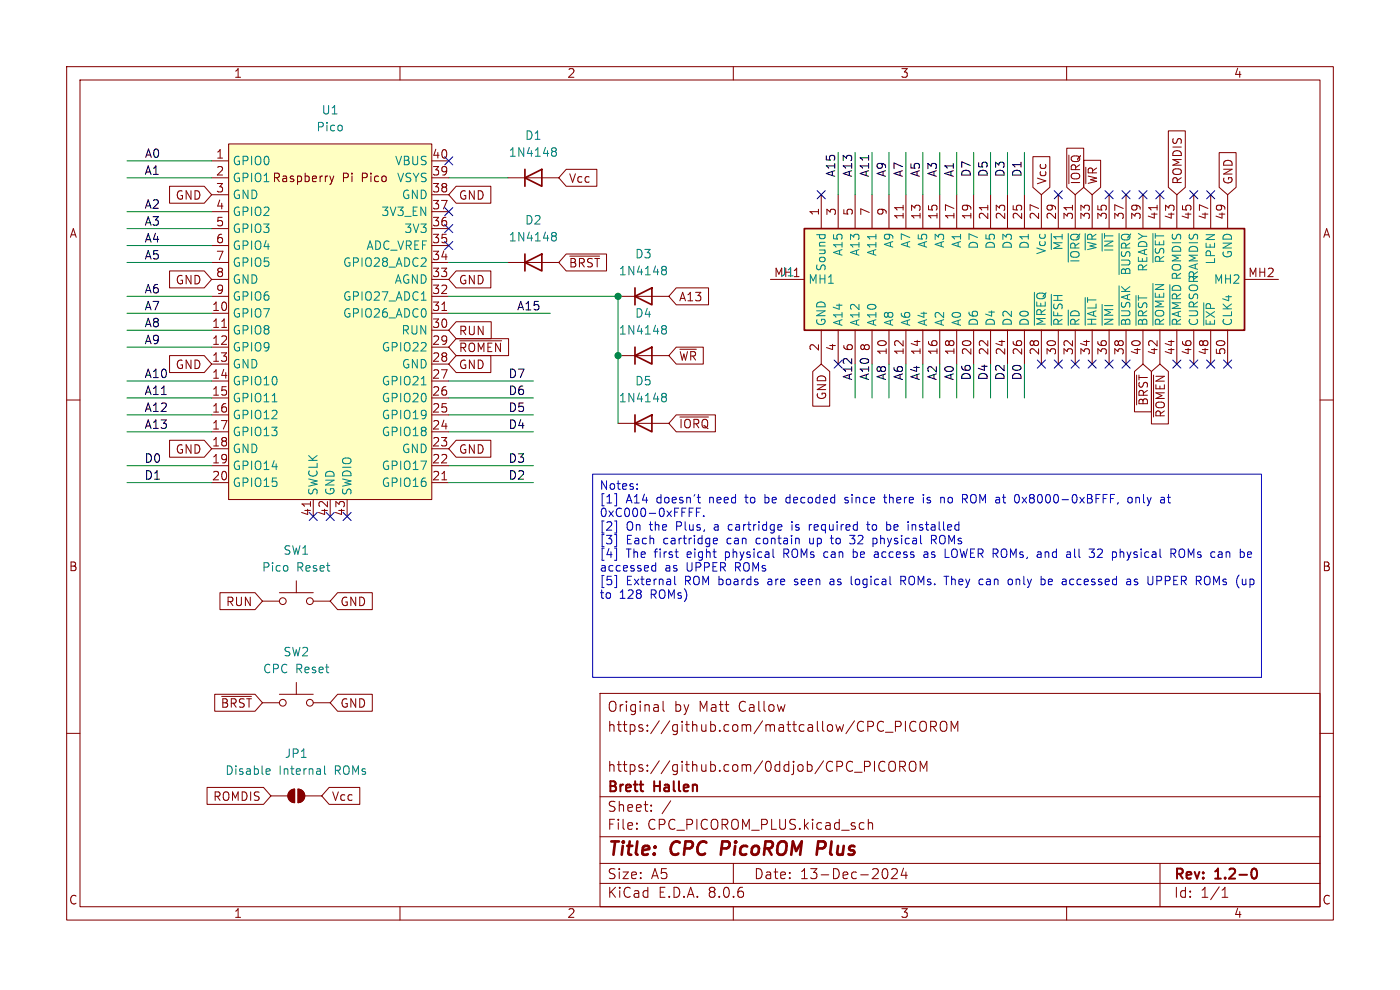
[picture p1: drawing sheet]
<svg xmlns="http://www.w3.org/2000/svg" width="297mm" height="210mm" viewBox="0 0 297 210" stroke-linecap="round" stroke-linejoin="round" font-family="sans-serif">
<g fill="none" stroke="#840000" stroke-width=".22">
<path d="M14.1 14.1h268.8v181.1h-268.8zM17 17h263v175.3h-263zM84.9 14.1v2.9M155.6 14.1v2.9M226.3 14.1v2.9M107.8 37.7h10.7M131.1 75.4h10.8M131.1 62.9h10.8M14.1 84.9h2.9M280 84.9h2.9M14.1 155.6h2.9M127.3 147.1h152.7v45.2h-152.7z"/>
<path d="M140.7 148.8v1.8l.3 .3M190 153h.8a.58 .58 0 0 1 .4 .6 .58 .58 0 0 1-.4 .5h-.8M192.1 153v2.1M194.3 153.2a.85 .85 0 0 0-1 0 .85 .85 0 0 0-.3 1 .79 .79 0 0 0 .4 .8 .79 .79 0 0 0 .9-.1M195.2 153.3a.71 .71 0 0 1 .8-.3 .71 .71 0 0 1 .5 .7v.7a.71 .71 0 0 1-.7 .8 .71 .71 0 0 1-.7-.8zM197.4 154.1h.8a.58 .58 0 0 0 .5-.5 .58 .58 0 0 0-.5-.6h-.8v2.1M197.9 154.1l.8 1M199.6 153.3a.71 .71 0 0 1 .8-.3 .71 .71 0 0 1 .5 .7v.7a.71 .71 0 0 1-.7 .8 .71 .71 0 0 1-.7-.8zM201.8 155.1v-2.1l.7 1.5 .7-1.5v2.1M280 155.6h2.9M57.5 168.8h3.6M61.5 167.8l.5-.3 .5-.1v2.9a1.44 1.44 0 0 1-1.3-.9 1.44 1.44 0 0 1 .3-1.6z"/>
<path d="M63.2 167.4a1.44 1.44 0 0 1 1.5 1.4 1.44 1.44 0 0 1-1.5 1.5zM64.7 168.8h3.6M127.3 177.5h152.7M127.3 169h152.7M135.1 175.7v.2M135.1 174.6v.2M138.1 171.9v.2M138.1 170.8v.2M142.3 169.9l-1.8 2.7M184.2 173.8v2.1M184.2 174.7a.53 .53 0 0 1 .9 .1v1.1M185.5 161.5v2.1"/>
<path d="M187.7 161.7a.85 .85 0 0 0-1 0 .85 .85 0 0 0-.3 1 .79 .79 0 0 0 .4 .8 .79 .79 0 0 0 .9-.1M188.9 161.6a.7 .7 0 0 1 .7 0 .7 .7 0 0 1 .4 .6v.7a.71 .71 0 0 1-.7 .7 .71 .71 0 0 1-.8-.7v-.7zM190.9 162.6h.8a.58 .58 0 0 0 .4-.5 .58 .58 0 0 0-.4-.6h-.8v2.1M191.4 162.6l.7 1M193 161.8a.71 .71 0 0 1 .8-.3 .71 .71 0 0 1 .5 .7v.7a.71 .71 0 0 1-.7 .7 .71 .71 0 0 1-.7-.7zM195.2 163.6v-2.1l.7 1.5 .7-1.5v2.1M84.9 192.3v2.9M127.3 187.4h152.7M127.3 183.2h152.7M155.6 192.3v2.9M155.6 183.2v4.2M187.6 184.3h.2a1.33 1.33 0 0 1 0 2.1h-.2"/>
<path d="M189.2 184.5l.3-.2 .7 .1a.58 .58 0 0 1 .1 .8l-1.2 1.2h1.3M191.7 184.2l-.5 1.5h1.3M192.2 185v1.4M226.3 192.3v2.9M246.1 183.2v9.1M259.3 190.3h1.2M259.3 188.8l.6-.6v2.1"/>
</g>
<path d="M265.6 184.7l.2-.3 .4-.1a1.33 1.33 0 0 1 0 2.1l-.4-.1-.2-.3" fill="none" stroke="#840000" stroke-width=".42"/>
<path d="M153.3 178.5l-.4 2.8M174.7 178.5h-1.1l-.4 2.8M174.8 179.8l-1.4 .2" fill="none" stroke="#840000" stroke-width=".57"/>
<path d="M111.4 37.7l3.5-1.8v3.6zM111.4 35.9v3.6M134.7 75.4l3.6-1.8v3.6zM134.7 62.9l3.6-1.8v3.6zM134.7 61.1v3.6M134.7 73.6v3.6" fill="none" stroke="#840000" stroke-width=".36"/>
<g fill="none" stroke="#008484" stroke-width=".22">
<path d="M117.2 32l.1 .1M117.2 31.4h.5l.2 .1 .1 .3-.3 .3M117.3 32.1h.4M117.3 32.1l-.1 .1M117.7 32.1l.3 .4-.1 .5-.2 .1h-.5M140.5 56.6l.5-.1 .3 .2 .1 .2-.4 .4M140.5 57.2l.2 .1M140.7 57.3h.3M140.7 57.3l-.2 .1M141 57.3l.4 .3-.1 .5-.3 .2-.5-.1M140.5 69.8h.2M140.5 69.2l.5-.1 .3 .1 .1 .3-.4 .3"/>
<path d="M140.7 69.8h.3M140.7 69.8l-.2 .1M141 69.8l.4 .4-.1 .5-.3 .2-.5-.1M56.7 163.1l.5 .1 .1 .3-.9 .2M57.2 164.2l-.5 .1M68.9 162.5v1.5l.2 .3"/>
</g>
<g fill="#840000" stroke="#840000" stroke-width=".22">
<path d="M61.5 167.8l.5-.3 .5-.1v2.9a1.44 1.44 0 0 1-1.3-.9 1.44 1.44 0 0 1 .3-1.6z"/>
<path d="M63.2 167.4a1.44 1.44 0 0 1 1.5 1.4 1.44 1.44 0 0 1-1.5 1.5z"/>
</g>
<path d="M170.6 48.5h93.4v21.5h-93.4z" fill="#ffffc2"/>
<path d="M170.6 48.5h93.4v21.5h-93.4z" fill="none" stroke="#840000" stroke-width=".36"/>
<g fill="none" stroke="#840000" stroke-width=".22">
<path d="M163.4 59.3h7.2M174.2 41.3v7.2M177.8 41.3v7.2M181.4 41.3v7.2M185 41.3v7.2M188.6 41.3v7.2M191.6 43.5v1.1M192.2 41.3v7.2M195.8 41.3v7.2M199.4 41.3v7.2M203 41.3v7.2M206.6 41.3v7.2"/>
<path d="M209.6 43.5v1.1M210.1 41.3v7.2M213.7 41.3v7.2M217.3 41.3v7.2M220.9 41.3v7.2M224.5 41.3v7.2M227.5 43.5v1.1M228.1 41.3v7.2M231.7 41.3v7.2M235.3 41.3v7.2M238.9 41.3v7.2M242.5 41.3v7.2"/>
<path d="M245.5 43.5v1.1M246.1 41.3v7.2M249.7 41.3v7.2M253.2 41.3v7.2M256.8 41.3v7.2M260.4 41.3v7.2M264 59.3h7.2M174.2 70v7.2M177.8 70v7.2M181.4 70v7.2M185 70v7.2M188.6 70v7.2"/>
<path d="M192.2 70v7.2M195.8 70v7.2M199.4 70v7.2M203 70v7.2M206.6 70v7.2M210.1 70v7.2M213.7 70v7.2M217.3 70v7.2M220.9 70v7.2M224.5 70v7.2M228.1 70v7.2M231.7 70v7.2"/>
<path d="M235.3 70v7.2M238.9 70v7.2M242.5 70v7.2M246.1 70v7.2M249.7 70v7.2M253.2 70v7.2M256.8 70v7.2M260.4 70v7.2M55.7 127.5h3.6M59.3 125.7h7.2M62.9 123.2v2.5M66.5 127.5h3.5"/>
<path d="M55.7 149.1h3.6M59.3 147.3h7.2M62.9 144.8v2.5M66.5 149.1h3.5"/>
<circle cx="60" cy="127.5" r=".72"/>
<circle cx="65.7" cy="127.5" r=".72"/>
<circle cx="60" cy="149.1" r=".72"/>
<circle cx="65.7" cy="149.1" r=".72"/>
</g>
<path d="M226.6 49.5v6.1M237.4 49.5v8.7M244.6 49.5v6.2M219.4 62v7M223 62.4v6.6M230.2 63.1v5.9M233.8 64.6v4.4M237.4 60.6v8.4M241 62.7v6.3M244.6 60.1v8.9M248.2 60.4v8.6M255.4 64.2v4.8" fill="none" stroke="#008484" stroke-width=".22"/>
<path d="M48.5 30.5h43.1v75.5h-43.1z" fill="#ffffc2"/>
<g fill="none" stroke="#840000" stroke-width=".22">
<path d="M36 39.5h7.3l1.6 1.8-1.6 1.8h-7.3zM44.9 34.1h3.6M44.9 37.7h3.6M48.5 30.5h43.1v75.5h-43.1zM70 37.3l.4 1.2M70.4 38.5l-.2 .5-.2 .1M70.8 37.3l-.4 1.2M91.6 34.1h3.6M91.6 37.7h3.6M96.8 39.5h7.3v3.6h-7.3l-1.6-1.8zM120.1 35.9h6.5v3.6h-6.5l-1.6-1.8zM219.1 33.2h3.6v6.5l-1.8 1.6-1.8-1.6z"/>
<path d="M226.3 31.4h3.6v8.3l-1.8 1.6-1.8-1.6zM226.8 32.9v6.1M229.9 34h3.6v5.7l-1.8 1.6-1.8-1.6zM247.9 27.8h3.6v11.9l-1.8 1.6-1.8-1.6zM258.6 32.4h3.6v7.3l-1.8 1.6-1.8-1.6zM36 57.5h7.3l1.6 1.8-1.6 1.8h-7.3zM44.9 41.3h3.6M44.9 59.3h3.6M44.9 55.7h3.6M44.9 52.1h3.6M44.9 48.5h3.6M44.9 44.9h3.6"/>
<path d="M91.6 41.3h3.6M91.6 59.3h3.6M91.6 55.7h3.6M91.6 52.1h3.6M91.6 48.5h3.6M91.6 44.9h3.6M96.8 57.5h7.3v3.6h-7.3l-1.6-1.8zM107.8 55.7h10.7M120.1 53.9h8.6v3.6h-8.6l-1.6-1.8zM120.9 54.3h6.3M36 75.4h7.3l1.6 1.8-1.6 1.8h-7.3zM44.9 66.5h3.6"/>
<path d="M44.9 70h3.6M44.9 73.6h3.6M44.9 77.2h3.6M44.9 62.9h3.6M47 69.5h1.1M91.6 66.5h3.6M91.6 70h3.6M91.6 73.6h3.6M91.6 77.2h3.6M91.6 62.9h3.6M93.7 65.9h1.1M96.8 75.4h7.3v3.6h-7.3l-1.6-1.8z"/>
<path d="M96.8 68.3h7.4v3.5h-7.4l-1.6-1.8zM96.8 71.8h11.1v3.6h-11.1l-1.6-1.8zM97.5 72.3h8.9M143.5 73.6h5.7v3.6h-5.7l-1.6-1.8zM143.5 61.1h6.8v3.6h-6.8l-1.6-1.8zM144.2 74.1h3.5M172.4 78.8l1.8-1.6 1.8 1.6v7.4h-3.6zM240.7 78.8l1.8-1.6 1.8 1.6v8.6h-3.6zM241.1 79.6v6.3M244.3 78.8l1.8-1.6 1.8 1.6v11.1h-3.6zM244.7 79.6v8.9M36 93.4h7.3l1.6 1.8-1.6 1.8h-7.3z"/>
<path d="M44.9 80.8h3.6M44.9 84.4h3.6M44.9 88h3.6M44.9 91.6h3.6M44.9 95.2h3.6M44.9 98.8h3.6M91.6 80.8h3.6M91.6 84.4h3.6M91.6 88h3.6M91.6 91.6h3.6M91.6 95.2h3.6M91.6 98.8h3.6"/>
<path d="M96.8 93.4h7.3v3.6h-7.3l-1.6-1.8zM131.1 89.8h10.8M143.5 88h8.3v3.6h-8.3l-1.6-1.8zM144.2 88.5h6.1M44.9 102.4h3.6M65.9 106.4v1M66.5 106v3.6M70 106v3.6M73.6 106v3.6M91.6 102.4h3.6M93.7 101.8h1.1M46.7 125.7h7.4l1.6 1.8-1.6 1.8h-7.4z"/>
<path d="M71.6 125.7h7.4v3.6h-7.4l-1.6-1.8zM45.5 147.3h8.6l1.6 1.8-1.6 1.8h-8.6zM47 147.7h6.3M71.6 147.3h7.4v3.6h-7.4l-1.6-1.8zM43.9 167h12l1.6 1.8-1.6 1.8h-12zM69.8 167h6.5v3.6h-6.5l-1.5-1.8z"/>
</g>
<g fill="none" stroke="#008484" stroke-width=".22">
<path d="M117.2 50l.1 .1M117.2 49.4l.5-.1 .2 .2 .1 .2-.3 .4M117.3 50.1h.4M117.3 50.1l-.1 .1M117.7 50.1l.3 .3-.1 .5-.2 .2-.5-.1M89.4 63.7h1M57.7 85.2h1.1M89.4 81.6h1M140.5 84.1l.2 .1M140.5 83.5l.5-.1 .3 .2 .1 .3-.4 .3M140.7 84.2h.3M140.7 84.2l-.2 .1"/>
<path d="M141 84.2l.4 .4-.1 .5-.3 .1h-.5"/>
</g>
<path d="M111.4 55.7l3.5-1.8v3.6zM111.4 53.9v3.6M134.7 89.8l3.6-1.8v3.6zM134.7 88v3.6" fill="none" stroke="#840000" stroke-width=".36"/>
<g fill="none" stroke="#0000c2" stroke-width=".22">
<path d="M125.7 100.6h141.9v43.1h-141.9zM130.4 113.4h.4v2.6h-.4M130.4 116.3h.4v2.6h-.4M130.8 104.7v2.6h-.4M130.8 110.5v2.6h-.4M135.2 103.6v.2M135.2 102.7v.2M139.1 119.4v1.7M143.7 118.3h.2M146.2 108.6h.6M147.7 108.6h.6M147.9 105.5h.7"/>
<path d="M148.3 106.6l.3 .1M148.6 107.8h-.9v1.8M149.3 109.4v.2M151.3 115.1l.3 .3 .5-.1M151.3 114.4l.3-.2h.3l.3 .2v.2l-.9 .2M154.8 111.3l-.3 .3v.5l.3 .4M162.3 104.9v1.8M162.3 106.6l.2 .1M162.5 105.5l-.2 .1M164.1 118.2l.1 .1M166.3 116.5v1.8M166.3 117.4h.7"/>
<path d="M167.4 105.5l-.5 .1-.2 .2 .1 .7 .6 .2M168 110.7v.1M168 111.3v1.2M171.8 114.2v.9l.2 .3M172.2 111.3l-.3 .1-.2 .2M174.9 118.2l.6 .1M176.4 113.6v1.5l.4 .3M179.9 105.6l-.4-.1-.3 .3 .8 .5M180 106.4l-.3 .3-.5-.1M180.3 115.3h.9M181 116.5v1.8M181 117.1h.5l.3 .1"/>
<path d="M181.8 118.1l-.3 .2-.5-.1M183.8 111.3h.7M184.1 110.7v1.5l.4 .3M185.4 114.2l.5 .1 .2 .2-.1 .7-.6 .2M185.7 117.1h.5M186.3 118.2l-.6 .1M186.3 117.3v1M186.3 117.5l-.6 .1M187.4 105.5h.7M187.7 104.9v1.5l.4 .3M188.6 111.3l.4 .3v.5l-.4 .4M193.6 111.4l.4-.1 .3 .2"/>
<path d="M195.9 104.9v.2M195.9 105.5v1.2M196.6 117.1l.2 .2v1M196.7 106.6h.6M196.8 117.5l-.6 .1a.35 .35 0 0 0-.2 .3 .35 .35 0 0 0 .2 .4l.6-.1M197.3 105.6l-.4-.1-.2 .2v.3l.6 .2M197.6 113.6v1.8M198 114.5l.6 .9M198.6 113.9l-.1 .5-.9 .1M200.5 116.5v1.8M201.2 105.7v.8M202 116.7a1.39 1.39 0 0 0 .1 1.5"/>
<path d="M205.1 105.1l-.2-.2h-.7v1.8M206.2 105a1.28 1.28 0 0 0 0 1.6M216.8 105.5l1 1.2M217.8 105.5l-1 1.2M221.7 117.1v1.2M222.2 117.1l-.5 .1M228 116.5v1.5l.2 .3M232.8 116.6l.7-.1 .3 .1 .1 .4-1.1 1.3h1.1M238.1 117.1l.3 .2v1M239.4 105.6l.5-.1 .3 .3v.5l-.3 .4-.5-.1-.1-.3v-.5zM241 105.7l.2-.2 .5 .1v1.1M241 105.5v1.2"/>
<path d="M247.6 105.5h.7M248.2 106.7h.1M250.4 116.5a.6 .6 0 0 1 .6 0 .6 .6 0 0 1 .3 .6v.6a.6 .6 0 0 1-.6 .6 .6 .6 0 0 1-.6-.6v-.6zM260.6 117.1h-.4M263.1 116.5v1.8M130.8 122.1v2.5h-.4M138.3 121l.3 .1h.5M139.1 120h-.5l-.3 .1M143.1 122.2v1.6l.3 .2M168.5 124h.2M168.8 122.8l-.3 .3 .3 .3M176.7 122.8l-.6 .1"/>
<path d="M176.7 123.4h-.4a.35 .35 0 0 0-.3 .3 .35 .35 0 0 0 .3 .3h.4M180.6 122.2v1.6M180.7 124h.1M191.1 123.2l.9-.1 .1-.3-.1-.4-.2-.2h-.7v1.8M191.5 123.2l.6 .8M200.3 122.2h1M209.3 123.4v.6M215.6 122.8v1.2M215.8 122.8l-.2 .2M223.2 122.9l-.5-.1-.3 .3 .1 .9h.7M223.3 123.3l-.9 .1M227.3 122.8l.5 .1"/>
<path d="M227.8 124h-.5M241.3 122.9l-.4-.1-.3 .3 .1 .3 .6 .1v.5h-.7M243.5 122.2v1.5M244.6 122.2v1.5M245.4 123.2l.9-.1 .1-.3v-.4l-.3-.2h-.7v1.8M256.6 122.5v1.3M265.7 122.8l.3 .4v.5l-.3 .3"/>
</g>
<g fill="none" stroke="#008400" stroke-width=".22">
<path d="M26.9 34.1h18M26.9 37.7h18M95.2 37.7h12.6M177.8 32.3v9M181.4 32.3v9M185 32.3v9M188.6 32.3v9M192.2 32.3v9M195.8 32.3v9M199.4 32.3v9M203 32.3v9M206.6 32.3v9"/>
<path d="M210.1 32.3v9M213.7 32.3v9M217.3 32.3v9M26.9 55.7h18M26.9 44.9h18M26.9 52.1h18M26.9 48.5h18M95.2 55.7h12.6M26.9 73.6h18M26.9 66.5h18M26.9 70h18M26.9 62.9h18"/>
<path d="M95.2 66.5h21.5M95.2 62.9h35.9v26.9M181.4 77.2v7.2M185 77.2v7.2M188.6 77.2v7.2M192.2 77.2v7.2M195.8 77.2v7.2M199.4 77.2v7.2M203 77.2v7.2M206.6 77.2v7.2M210.1 77.2v7.2M213.7 77.2v7.2"/>
<path d="M217.3 77.2v7.2M26.9 80.8h18M26.9 98.8h18M26.9 91.6h18M26.9 84.4h18M26.9 88h18M95.2 80.8h18M95.2 98.8h18M95.2 91.6h18M95.2 84.4h18M95.2 88h18M26.9 102.4h18"/>
<path d="M95.2 102.4h18"/>
</g>
<g fill="none" stroke="#000084" stroke-width=".22">
<path d="M94.3 33.3l1.8 1.7M96.1 33.3l-1.8 1.7M94.3 47.6l1.8 1.8M94.3 44l1.8 1.8M94.3 51.2l1.8 1.7M96.1 47.6l-1.8 1.8M96.1 44l-1.8 1.8M96.1 51.2l-1.8 1.7M173.4 40.4l1.7 1.8M175.1 40.4l-1.7 1.8M223.6 40.4l1.8 1.8M225.4 40.4l-1.8 1.8"/>
<path d="M234.4 40.4l1.8 1.8M236.2 40.4l-1.8 1.8M238 40.4l1.7 1.8M239.7 40.4l-1.7 1.8M241.6 40.4l1.7 1.8M243.3 40.4l-1.7 1.8M245.2 40.4l1.7 1.8M246.9 40.4l-1.7 1.8M252.4 40.4l1.7 1.8M254.1 40.4l-1.7 1.8M256 40.4l1.7 1.8M257.7 40.4l-1.7 1.8"/>
<path d="M177 76.4l1.7 1.7M178.7 76.4l-1.7 1.7M220.1 76.4l1.7 1.7M221.8 76.4l-1.7 1.7M223.6 76.4l1.8 1.7M225.4 76.4l-1.8 1.7M227.2 76.4l1.8 1.7M229 76.4l-1.8 1.7M230.8 76.4l1.8 1.7M232.6 76.4l-1.8 1.7M234.4 76.4l1.8 1.7M236.2 76.4l-1.8 1.7"/>
<path d="M238 76.4l1.7 1.7M239.7 76.4l-1.7 1.7M248.8 76.4l1.7 1.7M250.5 76.4l-1.7 1.7M252.4 76.4l1.7 1.7M254.1 76.4l-1.7 1.7M256 76.4l1.7 1.7M257.7 76.4l-1.7 1.7M259.6 76.4l1.7 1.7M261.3 76.4l-1.7 1.7M65.6 108.7l1.7 1.7M67.3 108.7l-1.7 1.7"/>
<path d="M69.2 108.7l1.7 1.7M70.9 108.7l-1.7 1.7M72.8 108.7l1.7 1.7M74.5 108.7l-1.7 1.7"/>
</g>
<g fill="#008400" stroke="#008400" stroke-width=".22">
<circle cx="131.1" cy="62.9" r=".65"/>
<circle cx="131.1" cy="75.4" r=".65"/>
</g>
<g font-size="3.9" fill="#840000">
<text x="128.7" y="182.3">Title:</text>
<text x="142.4" y="182.3">CPC</text>
<text x="154.1" y="182.3">PicoROM</text>
<text x="175.6" y="182.3">Plus</text>
</g>
<g font-size="3" fill="#840000">
<text x="128.7" y="155.5">https://github.com/mattcallow/CPC_PICOROM</text>
<text x="128.7" y="151.3">Original</text>
<text x="143" y="151.3">by</text>
<text x="148.3" y="151.3">Matt</text>
<text x="157" y="151.3">Callow</text>
<text x="128.7" y="164">https://github.com/0ddjob/CPC_PICOROM</text>
<text x="128.7" y="172.5">Sheet:</text>
<text x="128.7" y="168.6">Brett</text>
<text x="138.8" y="168.6">Hallen</text>
<text x="128.7" y="176.3">File:</text>
<text x="137.3" y="176.3">CPC_PICOROM_PLUS.kicad_sch</text>
<text x="128.7" y="190.8">KiCad</text>
<text x="128.7" y="186.8">Size:</text>
<text x="138.1" y="186.8">A5</text>
<text x="139.6" y="190.8">E.D.A.</text>
<text x="150.4" y="190.8">8.0.6</text>
<text x="159.8" y="186.8">Date:</text>
<text x="169.7" y="186.8">13-Dec-2024</text>
<text x="248.9" y="187.1">Rev:</text>
<text x="248.9" y="190.8">Id:</text>
<text x="254.7" y="190.8">1/1</text>
<text x="257.9" y="187.1">1.2-0</text>
</g>
<g font-size="2.6" fill="#840000">
<text x="49.5" y="16.8">1</text>
<text x="120.2" y="16.8">2</text>
<text x="190.9" y="16.8">3</text>
<text x="261.6" y="16.8">4</text>
<text x="14.6" y="50.7">A</text>
<text x="280.5" y="50.7">A</text>
<text x="14.5" y="121.5">B</text>
<text x="280.4" y="121.5">B</text>
<text x="14.5" y="192.2">C</text>
<text x="49.5" y="195">1</text>
<text x="120.2" y="195">2</text>
<text x="190.9" y="195">3</text>
<text x="261.6" y="195">4</text>
<text x="280.4" y="192.2">C</text>
</g>
<g font-size="2.5" fill="#008484">
<text x="67" y="28.2">Pico</text>
<text x="68.1" y="24.6">U1</text>
<text x="111.3" y="30">D1</text>
<text x="49.2" y="35.3">GPIO0</text>
<text x="83.7" y="35.3">VBUS</text>
<text x="107.8" y="33.6">1N4148</text>
<text x="49.2" y="38.9">GPIO1 Raspberry</text>
<text x="84.1" y="38.9">VSYS</text>
<text x="49.2" y="42.5">GND</text>
<text x="49.2" y="46.1">GPIO2</text>
<text x="80.8" y="46.1">3V3_EN</text>
<text x="85.1" y="42.5">GND</text>
<text x="111.3" y="47.9">D2</text>
<text x="49.2" y="49.7">GPIO3</text>
<text x="49.2" y="53.3">GPIO4</text>
<text x="77.6" y="53.3">ADC_VREF</text>
<text x="85.6" y="49.7">3V3</text>
<text x="107.8" y="51.5">1N4148</text>
<text x="189.8" y="52.8" transform="rotate(-90 189.8 52.8)">A9</text>
<text x="193.4" y="52.8" transform="rotate(-90 193.4 52.8)">A7</text>
<text x="197" y="52.8" transform="rotate(-90 197 52.8)">A5</text>
<text x="200.6" y="52.8" transform="rotate(-90 200.6 52.8)">A3</text>
<text x="204.2" y="52.8" transform="rotate(-90 204.2 52.8)">A1</text>
<text x="207.8" y="53" transform="rotate(-90 207.8 53)">D7</text>
<text x="211.4" y="53" transform="rotate(-90 211.4 53)">D5</text>
<text x="215" y="53" transform="rotate(-90 215 53)">D3</text>
<text x="218.5" y="53" transform="rotate(-90 218.5 53)">D1</text>
<text x="225.7" y="53.3" transform="rotate(-90 225.7 53.3)">~{M1}</text>
<text x="232.9" y="53.3" transform="rotate(-90 232.9 53.3)">~{WR}</text>
<text x="236.5" y="53.6" transform="rotate(-90 236.5 53.6)">~{INT}</text>
<text x="49.2" y="56.9">GPIO5</text>
<text x="72.6" y="56.9">GPIO28_ADC2</text>
<text x="131.1" y="58.7">1N4148</text>
<text x="134.6" y="55.1">D3</text>
<text x="165.4" y="58.9">J1</text>
<text x="175.4" y="57.7" transform="rotate(-90 175.4 57.7)">Sound</text>
<text x="179" y="54.5" transform="rotate(-90 179 54.5)">A15</text>
<text x="182.6" y="54.5" transform="rotate(-90 182.6 54.5)">A13</text>
<text x="186.2" y="54.5" transform="rotate(-90 186.2 54.5)">A11</text>
<text x="222.1" y="54.1" transform="rotate(-90 222.1 54.1)">Vcc</text>
<text x="229.3" y="55.9" transform="rotate(-90 229.3 55.9)">~{IORQ}</text>
<text x="250.9" y="59.6" transform="rotate(-90 250.9 59.6)">ROMDIS</text>
<text x="258.1" y="56.3" transform="rotate(-90 258.1 56.3)">LPEN</text>
<text x="261.7" y="55" transform="rotate(-90 261.7 55)">GND</text>
<text x="49.2" y="60.5">GND</text>
<text x="49.2" y="64.1">GPIO6</text>
<text x="72.6" y="64.1">GPIO27_ADC1</text>
<text x="83.6" y="60.5">AGND</text>
<text x="171.3" y="60.5">MH1</text>
<text x="257.4" y="60.5">MH2</text>
<text x="49.2" y="67.7">GPIO7</text>
<text x="49.2" y="71.3">GPIO8</text>
<text x="72.6" y="67.7">GPIO26_ADC0</text>
<text x="85" y="71.3">RUN</text>
<text x="131.1" y="71.3">1N4148</text>
<text x="134.6" y="67.7">D4</text>
<text x="175.4" y="69.3" transform="rotate(-90 175.4 69.3)">GND</text>
<text x="179" y="69.3" transform="rotate(-90 179 69.3)">A14</text>
<text x="182.6" y="69.3" transform="rotate(-90 182.6 69.3)">A12</text>
<text x="186.2" y="69.3" transform="rotate(-90 186.2 69.3)">A10</text>
<text x="189.8" y="69.3" transform="rotate(-90 189.8 69.3)">A8</text>
<text x="193.4" y="69.3" transform="rotate(-90 193.4 69.3)">A6</text>
<text x="197" y="69.3" transform="rotate(-90 197 69.3)">A4</text>
<text x="200.6" y="69.3" transform="rotate(-90 200.6 69.3)">A2</text>
<text x="204.2" y="69.3" transform="rotate(-90 204.2 69.3)">A0</text>
<text x="207.8" y="69.3" transform="rotate(-90 207.8 69.3)">D6</text>
<text x="211.4" y="69.3" transform="rotate(-90 211.4 69.3)">D4</text>
<text x="215" y="69.3" transform="rotate(-90 215 69.3)">D2</text>
<text x="218.5" y="69.3" transform="rotate(-90 218.5 69.3)">D0</text>
<text x="222.1" y="69.3" transform="rotate(-90 222.1 69.3)">~{MREQ}</text>
<text x="225.7" y="69.3" transform="rotate(-90 225.7 69.3)">~{RFSH}</text>
<text x="229.3" y="69.3" transform="rotate(-90 229.3 69.3)">~{RD}</text>
<text x="232.9" y="69.3" transform="rotate(-90 232.9 69.3)">~{HALT}</text>
<text x="236.5" y="69.3" transform="rotate(-90 236.5 69.3)">~{NMI}</text>
<text x="240.1" y="69.3" transform="rotate(-90 240.1 69.3)">~{BUSAK}~{BUSRQ}</text>
<text x="243.7" y="69.3" transform="rotate(-90 243.7 69.3)">~{BRST} READY</text>
<text x="247.3" y="69.3" transform="rotate(-90 247.3 69.3)">~{ROMEN} ~{RSET}</text>
<text x="250.9" y="69.3" transform="rotate(-90 250.9 69.3)">~{RAMRD}</text>
<text x="254.5" y="69.3" transform="rotate(-90 254.5 69.3)">CURSORRAMDIS</text>
<text x="258.1" y="69.3" transform="rotate(-90 258.1 69.3)">~{EXP}</text>
<text x="261.7" y="69.3" transform="rotate(-90 261.7 69.3)">CLK4</text>
<text x="49.2" y="74.9">GPIO9</text>
<text x="80.8" y="74.9">GPIO22</text>
<text x="49.2" y="78.5">GND</text>
<text x="49.2" y="82">GPIO10</text>
<text x="80.8" y="82">GPIO21</text>
<text x="85.1" y="78.5">GND</text>
<text x="134.6" y="82">D5</text>
<text x="49.2" y="85.6">GPIO11</text>
<text x="49.2" y="89.2">GPIO12</text>
<text x="80.8" y="89.2">GPIO19</text>
<text x="80.8" y="85.6">GPIO20</text>
<text x="131.1" y="85.6">1N4148</text>
<text x="49.2" y="92.8">GPIO13</text>
<text x="80.8" y="92.8">GPIO18</text>
<text x="49.2" y="96.4">GND</text>
<text x="49.2" y="100">GPIO14</text>
<text x="80.8" y="100">GPIO17</text>
<text x="85.1" y="96.4">GND</text>
<text x="49.2" y="103.6">GPIO15</text>
<text x="67.7" y="105.3" transform="rotate(-90 67.7 105.3)">SWCLK</text>
<text x="71.3" y="105.3" transform="rotate(-90 71.3 105.3)">GND</text>
<text x="74.9" y="105.3" transform="rotate(-90 74.9 105.3)">SWDIO</text>
<text x="80.8" y="103.6">GPIO16</text>
<text x="60" y="118">SW1</text>
<text x="55.4" y="121.6">Pico</text>
<text x="62.9" y="121.6">Reset</text>
<text x="55.7" y="143.1">CPC</text>
<text x="60" y="139.5">SW2</text>
<text x="62.7" y="143.1">Reset</text>
<text x="60.3" y="161.1">JP1</text>
<text x="47.7" y="164.7">Disable</text>
<text x="59.2" y="164.7">Internal</text>
<text x="71.2" y="164.7">ROMs</text>
</g>
<g font-size="2.5">
<text x="30.6" y="33.6">A0</text>
<text x="30.5" y="37.2">A1</text>
<text x="177.3" y="37.7" transform="rotate(-90 177.3 37.7)">A15</text>
<text x="180.9" y="37.7" transform="rotate(-90 180.9 37.7)">A13</text>
<text x="184.5" y="37.7" transform="rotate(-90 184.5 37.7)">A11</text>
<text x="188.1" y="37.7" transform="rotate(-90 188.1 37.7)">A9</text>
<text x="191.7" y="37.7" transform="rotate(-90 191.7 37.7)">A7</text>
<text x="195.3" y="37.7" transform="rotate(-90 195.3 37.7)">A5</text>
<text x="198.9" y="37.7" transform="rotate(-90 198.9 37.7)">A3</text>
<text x="202.5" y="37.7" transform="rotate(-90 202.5 37.7)">A1</text>
<text x="206.1" y="37.7" transform="rotate(-90 206.1 37.7)">D7</text>
<text x="209.6" y="37.7" transform="rotate(-90 209.6 37.7)">D5</text>
<text x="213.2" y="37.7" transform="rotate(-90 213.2 37.7)">D3</text>
<text x="216.8" y="37.7" transform="rotate(-90 216.8 37.7)">D1</text>
<text x="30.5" y="44.4">A2</text>
<text x="30.5" y="51.6">A4</text>
<text x="30.5" y="48">A3</text>
<text x="30.5" y="55.2">A5</text>
<text x="30.5" y="62.4">A6</text>
<text x="30.5" y="66">A7</text>
<text x="109.6" y="66">A15</text>
<text x="30.5" y="69.6">A8</text>
<text x="30.5" y="73.1">A9</text>
<text x="30.5" y="83.9">A11</text>
<text x="30.5" y="80.3">A10</text>
<text x="107.8" y="83.9">D6</text>
<text x="107.8" y="80.3">D7</text>
<text x="180.9" y="80.8" transform="rotate(-90 180.9 80.8)">A12</text>
<text x="184.5" y="80.8" transform="rotate(-90 184.5 80.8)">A10</text>
<text x="188.1" y="80.8" transform="rotate(-90 188.1 80.8)">A8</text>
<text x="191.7" y="80.8" transform="rotate(-90 191.7 80.8)">A6</text>
<text x="195.3" y="80.8" transform="rotate(-90 195.3 80.8)">A4</text>
<text x="198.9" y="80.8" transform="rotate(-90 198.9 80.8)">A2</text>
<text x="202.5" y="80.8" transform="rotate(-90 202.5 80.8)">A0</text>
<text x="206.1" y="80.8" transform="rotate(-90 206.1 80.8)">D6</text>
<text x="209.6" y="80.8" transform="rotate(-90 209.6 80.8)">D4</text>
<text x="213.2" y="80.8" transform="rotate(-90 213.2 80.8)">D2</text>
<text x="216.8" y="80.8" transform="rotate(-90 216.8 80.8)">D0</text>
<text x="30.5" y="87.5">A12</text>
<text x="107.8" y="87.5">D5</text>
<text x="30.5" y="91.1">A13</text>
<text x="107.8" y="91.1">D4</text>
<text x="30.5" y="101.9">D1</text>
<text x="30.5" y="98.3">D0</text>
<text x="107.8" y="98.3">D3</text>
<text x="107.8" y="101.9">D2</text>
</g>
<g font-size="2.5" fill="#840000">
<text x="45.7" y="33.8">1</text>
<text x="91.5" y="33.8">40</text>
<text x="45.7" y="37.4">2</text>
<text x="45.7" y="41">3</text>
<text x="72.6" y="39">Pi</text>
<text x="76.9" y="39">Pico</text>
<text x="91.5" y="41">38</text>
<text x="91.5" y="37.4">39</text>
<text x="120.6" y="39.1">Vcc</text>
<text x="222.3" y="39.3" transform="rotate(-90 222.3 39.3)">Vcc</text>
<text x="229.5" y="39.3" transform="rotate(-90 229.5 39.3)">~{IORQ}</text>
<text x="233" y="39.3" transform="rotate(-90 233 39.3)">~{WR}</text>
<text x="251" y="39.3" transform="rotate(-90 251 39.3)">ROMDIS</text>
<text x="261.8" y="39.3" transform="rotate(-90 261.8 39.3)">GND</text>
<text x="37.1" y="42.7">GND</text>
<text x="45.7" y="44.5">4</text>
<text x="91.5" y="44.5">37</text>
<text x="97.2" y="42.7">GND</text>
<text x="173.9" y="45.9" transform="rotate(-90 173.9 45.9)">1</text>
<text x="177.5" y="45.9" transform="rotate(-90 177.5 45.9)">3</text>
<text x="181" y="45.9" transform="rotate(-90 181 45.9)">5</text>
<text x="184.6" y="45.9" transform="rotate(-90 184.6 45.9)">7</text>
<text x="188.2" y="45.9" transform="rotate(-90 188.2 45.9)">9</text>
<text x="191.8" y="46.8" transform="rotate(-90 191.8 46.8)">11</text>
<text x="195.4" y="46.8" transform="rotate(-90 195.4 46.8)">13</text>
<text x="199" y="46.8" transform="rotate(-90 199 46.8)">15</text>
<text x="202.6" y="46.8" transform="rotate(-90 202.6 46.8)">17</text>
<text x="206.2" y="46.8" transform="rotate(-90 206.2 46.8)">19</text>
<text x="209.8" y="46.8" transform="rotate(-90 209.8 46.8)">21</text>
<text x="213.4" y="46.8" transform="rotate(-90 213.4 46.8)">23</text>
<text x="217" y="46.8" transform="rotate(-90 217 46.8)">25</text>
<text x="220.6" y="46.8" transform="rotate(-90 220.6 46.8)">27</text>
<text x="224.2" y="46.8" transform="rotate(-90 224.2 46.8)">29</text>
<text x="227.7" y="46.8" transform="rotate(-90 227.7 46.8)">31</text>
<text x="231.3" y="46.8" transform="rotate(-90 231.3 46.8)">33</text>
<text x="234.9" y="46.8" transform="rotate(-90 234.9 46.8)">35</text>
<text x="238.5" y="46.8" transform="rotate(-90 238.5 46.8)">37</text>
<text x="242.1" y="46.8" transform="rotate(-90 242.1 46.8)">39</text>
<text x="245.7" y="46.8" transform="rotate(-90 245.7 46.8)">41</text>
<text x="249.3" y="46.8" transform="rotate(-90 249.3 46.8)">43</text>
<text x="252.9" y="46.8" transform="rotate(-90 252.9 46.8)">45</text>
<text x="256.5" y="46.8" transform="rotate(-90 256.5 46.8)">47</text>
<text x="260.1" y="46.8" transform="rotate(-90 260.1 46.8)">49</text>
<text x="45.7" y="48.1">5</text>
<text x="45.7" y="51.7">6</text>
<text x="91.5" y="51.7">35</text>
<text x="91.5" y="48.1">36</text>
<text x="45.7" y="55.3">7</text>
<text x="45.7" y="58.9">8</text>
<text x="91.5" y="58.9">33</text>
<text x="91.5" y="55.3">34</text>
<text x="120.6" y="57">~{BRST}</text>
<text x="164.1" y="58.9">MH1</text>
<text x="264.7" y="58.9">MH2</text>
<text x="37.1" y="60.6">GND</text>
<text x="45.7" y="62.5">9</text>
<text x="91.5" y="62.5">32</text>
<text x="97.2" y="60.6">GND</text>
<text x="143.9" y="64.2">A13</text>
<text x="44.8" y="66.1">10</text>
<text x="44.8" y="69.7">11</text>
<text x="91.5" y="69.7">30</text>
<text x="91.5" y="66.1">31</text>
<text x="97.2" y="71.4">RUN</text>
<text x="44.8" y="73.3">12</text>
<text x="44.8" y="76.9">13</text>
<text x="91.5" y="76.9">28</text>
<text x="91.5" y="73.3">29</text>
<text x="97.2" y="75">~{ROMEN}</text>
<text x="143.9" y="76.8">~{WR}</text>
<text x="173.9" y="74.6" transform="rotate(-90 173.9 74.6)">2</text>
<text x="177.5" y="74.6" transform="rotate(-90 177.5 74.6)">4</text>
<text x="181" y="74.6" transform="rotate(-90 181 74.6)">6</text>
<text x="184.6" y="74.6" transform="rotate(-90 184.6 74.6)">8</text>
<text x="188.2" y="75.5" transform="rotate(-90 188.2 75.5)">10</text>
<text x="191.8" y="75.5" transform="rotate(-90 191.8 75.5)">12</text>
<text x="195.4" y="75.5" transform="rotate(-90 195.4 75.5)">14</text>
<text x="199" y="75.5" transform="rotate(-90 199 75.5)">16</text>
<text x="202.6" y="75.5" transform="rotate(-90 202.6 75.5)">18</text>
<text x="206.2" y="75.5" transform="rotate(-90 206.2 75.5)">20</text>
<text x="209.8" y="75.5" transform="rotate(-90 209.8 75.5)">22</text>
<text x="213.4" y="75.5" transform="rotate(-90 213.4 75.5)">24</text>
<text x="217" y="75.5" transform="rotate(-90 217 75.5)">26</text>
<text x="220.6" y="75.5" transform="rotate(-90 220.6 75.5)">28</text>
<text x="224.2" y="75.5" transform="rotate(-90 224.2 75.5)">30</text>
<text x="227.7" y="75.5" transform="rotate(-90 227.7 75.5)">32</text>
<text x="231.3" y="75.5" transform="rotate(-90 231.3 75.5)">34</text>
<text x="234.9" y="75.5" transform="rotate(-90 234.9 75.5)">36</text>
<text x="238.5" y="75.5" transform="rotate(-90 238.5 75.5)">38</text>
<text x="242.1" y="75.5" transform="rotate(-90 242.1 75.5)">40</text>
<text x="245.7" y="75.5" transform="rotate(-90 245.7 75.5)">42</text>
<text x="249.3" y="75.5" transform="rotate(-90 249.3 75.5)">44</text>
<text x="252.9" y="75.5" transform="rotate(-90 252.9 75.5)">46</text>
<text x="256.5" y="75.5" transform="rotate(-90 256.5 75.5)">48</text>
<text x="260.1" y="75.5" transform="rotate(-90 260.1 75.5)">50</text>
<text x="37.1" y="78.6">GND</text>
<text x="44.8" y="80.5">14</text>
<text x="91.5" y="80.5">27</text>
<text x="97.2" y="78.6">GND</text>
<text x="44.8" y="84.1">15</text>
<text x="44.8" y="87.6">16</text>
<text x="91.5" y="87.6">25</text>
<text x="91.5" y="84.1">26</text>
<text x="175.6" y="85" transform="rotate(-90 175.6 85)">GND</text>
<text x="243.8" y="86.2" transform="rotate(-90 243.8 86.2)">~{BRST}</text>
<text x="247.4" y="88.8" transform="rotate(-90 247.4 88.8)">~{ROMEN}</text>
<text x="44.8" y="91.2">17</text>
<text x="44.8" y="94.8">18</text>
<text x="91.5" y="94.8">23</text>
<text x="91.5" y="91.2">24</text>
<text x="143.9" y="91.2">~{IORQ}</text>
<text x="37.1" y="96.5">GND</text>
<text x="44.8" y="98.4">19</text>
<text x="91.5" y="98.4">22</text>
<text x="97.2" y="96.5">GND</text>
<text x="44.8" y="102">20</text>
<text x="91.5" y="102">21</text>
<text x="66.1" y="109.6" transform="rotate(-90 66.1 109.6)">41</text>
<text x="69.7" y="109.6" transform="rotate(-90 69.7 109.6)">42</text>
<text x="73.3" y="109.6" transform="rotate(-90 73.3 109.6)">43</text>
<text x="47.8" y="128.9">RUN</text>
<text x="72.1" y="128.9">GND</text>
<text x="46.7" y="150.4">~{BRST}</text>
<text x="72.1" y="150.4">GND</text>
<text x="45.1" y="170.2">ROMDIS</text>
<text x="70.3" y="170.2">Vcc</text>
</g>
<g font-size="2.5" fill="#0000c2">
<text x="127.1" y="104.4">Notes:</text>
<text x="127.1" y="107.3">[1]</text>
<text x="132.8" y="107.3">A14</text>
<text x="139.5" y="107.3">doesn't</text>
<text x="150.9" y="107.3">need</text>
<text x="158.8" y="107.3">to</text>
<text x="163.1" y="107.3">be</text>
<text x="168" y="107.3">decoded</text>
<text x="180.7" y="107.3">since</text>
<text x="189.4" y="107.3">there</text>
<text x="197.9" y="107.3">is</text>
<text x="201.9" y="107.3">no</text>
<text x="206.8" y="107.3">ROM at</text>
<text x="218.5" y="107.3">0x8000-0xBFFF,</text>
<text x="242.8" y="107.3">only</text>
<text x="127.1" y="110.2">0xC000-0xFFFF.</text>
<text x="127.1" y="113">[2]</text>
<text x="132.8" y="113">On</text>
<text x="138" y="113">the</text>
<text x="143.8" y="113">Plus,</text>
<text x="152.2" y="113">a</text>
<text x="155.5" y="113">cartridge</text>
<text x="169.2" y="113">is</text>
<text x="173.1" y="113">required</text>
<text x="185.8" y="113">to</text>
<text x="190.1" y="113">be</text>
<text x="194.9" y="113">installed</text>
<text x="127.1" y="115.9">[3]</text>
<text x="127.1" y="118.8">[4]</text>
<text x="132.8" y="115.9">Each</text>
<text x="132.8" y="118.8">The</text>
<text x="139" y="118.8">first</text>
<text x="140.9" y="115.9">cartridge</text>
<text x="146.2" y="118.8">eight</text>
<text x="154.5" y="118.8">physical</text>
<text x="154.6" y="115.9">can</text>
<text x="161.1" y="115.9">contain</text>
<text x="167.2" y="118.8">ROMs</text>
<text x="172.6" y="115.9">up</text>
<text x="176" y="118.8">can</text>
<text x="177.5" y="115.9">to</text>
<text x="181.9" y="115.9">32</text>
<text x="182.5" y="118.8">be</text>
<text x="186.9" y="115.9">physical</text>
<text x="187.3" y="118.8">access</text>
<text x="198.1" y="118.8">as</text>
<text x="199.6" y="115.9">ROMs</text>
<text x="202.8" y="118.8">LOWER ROMs,</text>
<text x="223" y="118.8">and</text>
<text x="229.5" y="118.8">all</text>
<text x="234.7" y="118.8">32</text>
<text x="239.7" y="118.8">physical</text>
<text x="252.4" y="118.8">ROMs</text>
<text x="261.3" y="118.8">can</text>
<text x="127.1" y="121.7">accessed</text>
<text x="127.1" y="124.6">[5]</text>
<text x="132.8" y="124.6">External</text>
<text x="141" y="121.7">as</text>
<text x="145.4" y="124.6">ROM boards</text>
<text x="145.8" y="121.7">UPPER</text>
<text x="156.3" y="121.7">ROMs</text>
<text x="163.5" y="124.6">are</text>
<text x="169.5" y="124.6">seen</text>
<text x="177.3" y="124.6">as</text>
<text x="182" y="124.6">logical</text>
<text x="192.8" y="124.6">ROMs.</text>
<text x="202.5" y="124.6">They</text>
<text x="210.1" y="124.6">can</text>
<text x="216.5" y="124.6">only</text>
<text x="223.7" y="124.6">be</text>
<text x="228.6" y="124.6">accessed</text>
<text x="242.5" y="124.6">as</text>
<text x="247.3" y="124.6">UPPER</text>
<text x="257.8" y="124.6">ROMs</text>
<text x="127.1" y="127.5">to</text>
<text x="131.4" y="127.5">128</text>
<text x="138.2" y="127.5">ROMs)</text>
</g>
</svg>
